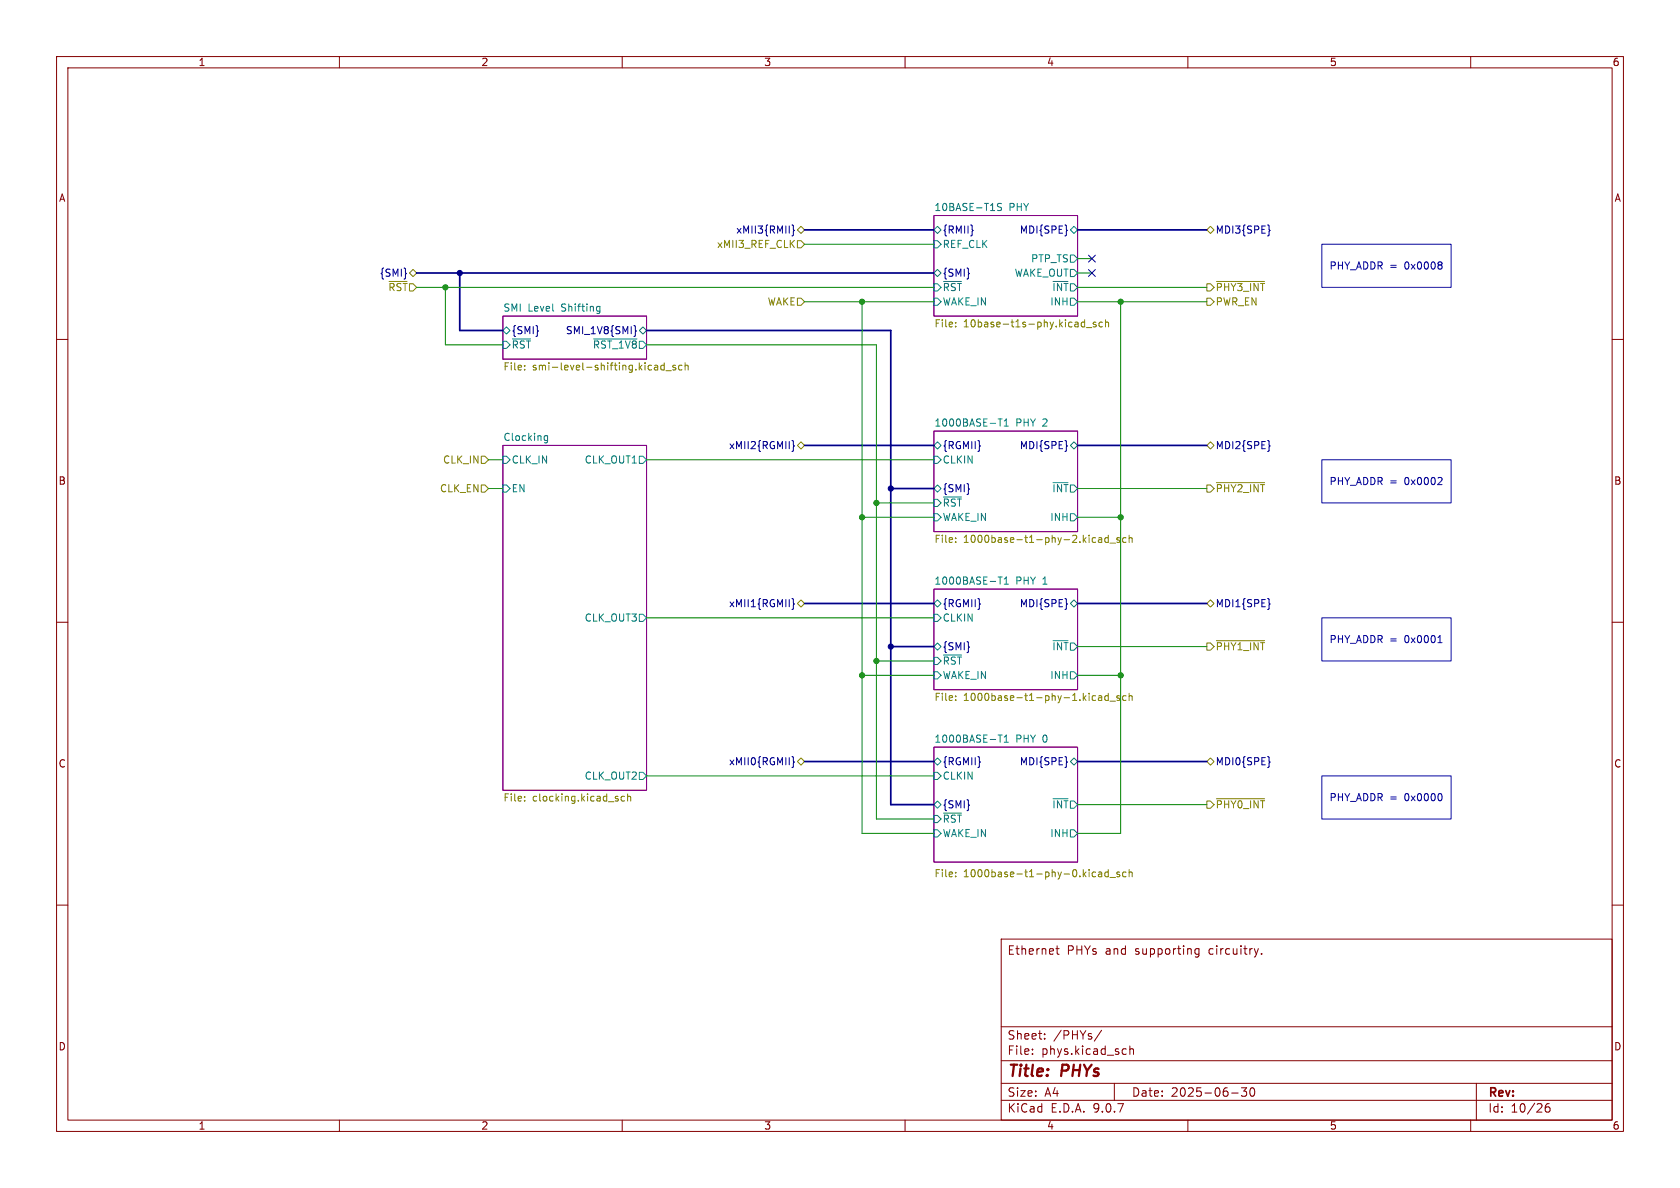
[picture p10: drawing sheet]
<svg xmlns="http://www.w3.org/2000/svg" width="297mm" height="210mm" viewBox="0 0 297 210" stroke-linecap="round" stroke-linejoin="round" font-family="sans-serif">
<path d="M0 0h297v210h-297z" fill="#fff" stroke="#fff" stroke-width=".18"/>
<g fill="none" stroke="#840000" stroke-width=".18">
<path d="M10 10h277v190h-277zM12 12h273v186h-273zM60 10v2M110 10v2M160 10v2M210 10v2M260 10v2M10 60h2M285 60h2M10 110h2M285 110h2M10 160h2"/>
<path d="M177 166h108v32h-108zM186.7 167.7h.5M186.9 167.2v1.3l.3 .2M212 167.8l-.5-.1-.3 .3v.4l.2 .2h.6M212 167.7v1.2l-.3 .3-.4-.1M222.5 167.7l-.4 1M223 168.6v.1M285 160h2M60 198v2M110 198v2M160 198v2M177 194.5h108"/>
<path d="M177 191.5h108M177 187.5h108M177 181.5h108M182.5 186.3v.1M182.5 185.5v.1M184.7 183.6v.1M184.7 182.8v.1M194.7 182.1l-1.2 2M197 191.5v3M199 185.4l.1 .1M199.1 186.3l-.1 .1M199.7 184.9v1.5"/>
<path d="M199.7 185.5l.3-.1 .3 .1 .1 .9M210 198v2M217.7 193.2h1.2M219.5 192.3h.9l-.5 .6 .4 .1v.7l-.2 .1h-.4l-.2-.1M221.1 192.4l.2-.1a.81 .81 0 0 1 .6 .6 .81 .81 0 0 1-.3 .8l-.1 .1a.81 .81 0 0 1-.4-1.4zM260 198v2M261 191.5v6.5M273.9 195.1a.59 .59 0 0 0-.7 .6v.6l.1 .2 .4 .1 .3-.1v-.5l-.1-.3h-.4l-.3 .3"/>
</g>
<path d="M165.1 38.1h25.4v17.8h-25.4zM88.9 55.9h25.4v7.6h-25.4zM88.9 78.7h25.4v61h-25.4zM165.1 76.2h25.4v17.8h-25.4zM165.1 104.1h25.4v17.8h-25.4zM165.1 132.1h25.4v20.3h-25.4z" fill="none" stroke="#840084" stroke-width=".18"/>
<g fill="none" stroke="#000084" stroke-width=".18">
<path d="M140 39.8l.3 .1v.7l.1 .1-.1 .2v.6l-.3 .2M224.3 39.8l.1 .8 .1 .1-.1 .2-.1 .7M112.1 57.5l.2 .2v.6l.2 .2-.2 .2v.6l-.2 .2M171.9 40.7h.1l-.1 .1M188.6 40.7h.1l-.1 .1M192.4 45.1l1.2 1.2M192.4 47.7l1.2 1.2M193.6 45.1l-1.2 1.2M193.6 47.7l-1.2 1.2M140 77.9l.3 .1v.7l.1 .1-.1 .2v.6l-.3 .2M188.6 78.8h.1l-.1 .1M224.3 77.9l.1 .8 .1 .1-.1 .2-.1 .7"/>
<path d="M140 105.8l.3 .2v.6l.1 .2-.1 .2v.6l-.3 .1M188.6 106.7l.1 .1h-.1M224.3 105.9l.1 .7 .1 .2-.1 .2-.1 .7M140 133.7l.3 .2v.6l.1 .2-.1 .2v.6l-.3 .2M188.6 134.7h.1l-.1 .1M224.3 133.8l.1 .7 .1 .2-.1 .2-.1 .7"/>
</g>
<g fill="none" stroke="#008484" stroke-width=".18">
<path d="M177.1 36h-.5l-.2 .1v.3l.5 .3 .2 .3-.3 .2h-.5M88.9 58.4l.6-.6 .7 .6-.7 .7zM90.6 59.9h3.2M104.9 59.9h7.7M105.7 54.2h.4M106.1 54.2v1l-.2 .2h-.3M106.1 54.9l-.4 .1M113 58.4l.7-.6 .6 .6-.6 .7zM165.1 42.5h.6l.7 .7-.7 .6h-.6zM165.1 52.7h.6l.7 .6-.7 .7h-.6zM165.1 40.6l.6-.6 .7 .6-.7 .7zM165.1 50.2h.6l.7 .6-.7 .6h-.6z"/>
<path d="M165.1 48.3l.6-.7 .7 .7-.7 .6zM166.8 49.8h3.2M189.2 40.6l.7-.6 .6 .6-.6 .7zM189.2 52.7h.7l.6 .6-.6 .7h-.7zM189.2 45.1h.7l.6 .6-.6 .7h-.7zM189.2 47.6h.7l.6 .7-.6 .6h-.7zM88.9 60.3h.6l.7 .7-.7 .6h-.6zM96.2 77.6l.2 .3 .4-.1M96.8 77v1l-.2 .3-.3-.1M96.8 77.1l-.4-.1-.2 .3M165.1 78.7l.6-.6 .7 .6-.7 .7zM176.4 74.1h.8"/>
<path d="M176.8 74.1v1.2M177.5 75.3h.8M177.5 74.4l.4-.3v1.2M189.2 78.7l.7-.6 .6 .6-.6 .7zM88.9 80.6h.6l.7 .7-.7 .6h-.6zM88.9 85.7h.6l.7 .7-.7 .6h-.6zM113 80.6h.7l.6 .7-.6 .6h-.7zM165.1 90.8h.6l.7 .6-.7 .7h-.6zM165.1 88.3h.6l.7 .6-.7 .6h-.6zM165.1 80.6h.6l.7 .7-.7 .6h-.6zM165.1 86.4l.6-.7 .7 .7-.7 .6zM166.8 87.9h3.2"/>
<path d="M186.2 85.3h2.6M189.2 90.8h.7l.6 .6-.6 .7h-.7zM113 108.6h.7l.6 .6-.6 .7h-.7zM165.1 118.7h.6l.7 .7-.7 .6h-.6zM165.1 106.7l.6-.7 .7 .7-.7 .6zM165.1 116.2h.6l.7 .6-.7 .7h-.6zM165.1 108.6h.6l.7 .6-.7 .7h-.6zM165.1 114.3l.6-.6 .7 .6-.7 .6zM166.8 115.8h3.2M176.4 102h.8M176.8 102v1.3M177.5 102.4l.4-.4v1.3"/>
<path d="M177.5 103.3h.8M186.2 113.3h2.6M189.2 106.7l.7-.7 .6 .7-.6 .6zM189.2 118.7h.7l.6 .7-.6 .6h-.7zM113 136.5h.7l.6 .7-.6 .6h-.7zM165.1 134.6l.6-.6 .7 .6-.7 .7zM165.1 136.5h.6l.7 .7-.7 .6h-.6zM176.4 129.9h.8M176.8 129.9v1.3M177.5 130.3l.4-.4v1.3M177.5 131.2h.8M189.2 134.6l.7-.6 .6 .6-.6 .7z"/>
<path d="M165.1 146.7h.6l.7 .6-.7 .7h-.6zM165.1 144.1h.6l.7 .7-.7 .6h-.6zM165.1 142.2l.6-.6 .7 .6-.7 .7zM166.8 143.7h3.2M186.2 141.2h2.6M189.2 146.7h.7l.6 .6-.6 .7h-.7z"/>
</g>
<g fill="none" stroke="#848400" stroke-width=".18">
<path d="M68.8 49.8h3.2M72.4 48.3l.6-.7 .7 .7-.7 .6zM141 42.5h.6l.6 .7-.6 .6h-.6zM141 52.7h.6l.6 .6-.6 .7h-.6zM141 40.6l.6-.6 .6 .6-.6 .7zM168.9 57v.1M168.9 57.7v.1M191.3 57.7h.4M191.3 57h.4M191.7 56.5v1.3M192.1 57.9h.9M193.7 57l-.3-.1-.1 .2v.2l.4 .1v.3h-.4"/>
<path d="M194.9 57l-.4-.1-.2 .3 .1 .5h.5M195.4 57.1l.2-.2 .3 .1 .1 .8M195.4 56.5v1.3M213.4 52.7h.6l.6 .6-.6 .7h-.6zM213.4 40.6l.6-.6 .6 .6-.6 .7zM213.4 50.2h.6l.6 .6-.6 .6h-.6zM215 49.8h8.6M92.7 64.6v.1M92.7 65.3v.1M116.1 64.6l.2 .1v.7M116.3 65.3l-.4 .1M116.3 64.9h-.4"/>
<path d="M117.4 64.6h-.3l-.3 .2 .1 .5h.5M117.4 64.1v1.3M117.7 65.5h1M119.4 64.6h-.3l-.2 .1 .1 .2 .4 .1v.3h-.5M120.6 64.6h-.4l-.2 .2 .1 .5h.5M121.1 64.7l.2-.1h.3l.1 .8M121.1 64.1v1.3M141 78.7l.6-.6 .6 .6-.6 .7zM213.4 78.7l.6-.6 .6 .6-.6 .7zM85.1 85.7h.6l.7 .7-.7 .6h-.6zM85.1 80.6h.6l.7 .7-.7 .6h-.6zM168.9 95.8v.1"/>
<path d="M168.9 95.1v.1M194.2 95.1h.5l.1 .8M194.8 95.3l-.5 .1-.1 .2 .1 .3 .5-.1M195.9 95.1l-.3-.1-.3 .3 .1 .5h.5M195.9 94.6v1.3M196.2 96h1M197.9 95.1l-.3-.1-.2 .2 .1 .2 .4 .1v.3h-.5M199.1 95.1l-.4-.1-.2 .3 .1 .5h.5M199.6 95.2l.2-.2 .3 .1 .1 .8M199.6 94.6v1.3M213.4 85.7h.6l.6 .7-.6 .6h-.6zM215 85.3h8.6"/>
<path d="M141 106.7l.6-.7 .6 .7-.6 .6zM213.4 113.7h.6l.6 .6-.6 .6h-.6zM213.4 106.7l.6-.7 .6 .7-.6 .6zM215 113.3h8.6M141 134.6l.6-.6 .6 .6-.6 .7zM168.9 123v.2M168.9 123.7v.1M194.2 123h.5l.1 .8M194.8 123.3h-.5l-.1 .2 .1 .3h.5M195.9 122.6v1.2M195.9 123h-.3l-.3 .2 .1 .6h.5M196.2 123.9h1"/>
<path d="M197.9 123h-.3l-.2 .2 .1 .1 .4 .2v.3h-.5M199.1 123h-.4l-.2 .2 .1 .6h.5M199.6 122.6v1.2M199.6 123.1l.2-.1h.3l.1 .8M213.4 134.6l.6-.6 .6 .6-.6 .7zM92.7 141.5v.1M92.7 140.8v.1M110.4 140.8h-.4l-.2 .2 .1 .5h.5M111 140.9l.1-.1h.3l.1 .8M111 140.3v1.3M168.9 154.2v.1M168.9 154.9v.1"/>
<path d="M194.2 154.2h.5l.1 .8M194.8 154.4l-.5 .1-.1 .2 .1 .3 .5-.1M195.9 153.7v1.3M195.9 154.2l-.3-.1-.3 .3 .1 .5h.5M196.2 155.1h1M197.9 154.2l-.3-.1-.2 .2 .1 .2 .4 .1v.3h-.5M199.1 154.2l-.4-.1-.2 .3 .1 .5h.5M199.6 153.7v1.3M199.6 154.3l.2-.2 .3 .1 .1 .8M213.4 141.6h.6l.6 .6-.6 .7h-.6zM215 141.2h8.6"/>
</g>
<g fill="none" stroke="#000084" stroke-width=".3">
<path d="M73.7 48.3h91.4M81.3 48.3v10.1h7.6M114.3 58.4h43.2v83.8h7.6M142.2 40.6h22.9M190.5 40.6h22.9M142.2 78.7h22.9M190.5 78.7h22.9M157.5 86.4h7.6M142.2 106.7h22.9M157.5 114.3h7.6M190.5 106.7h22.9M142.2 134.6h22.9"/>
<path d="M190.5 134.6h22.9"/>
</g>
<g fill="none" stroke="#008400" stroke-width=".18">
<path d="M73.7 50.8h91.4M78.7 50.8v10.2h10.2M142.2 53.3h22.9M142.2 43.2h22.9M152.4 53.3v94h12.7M190.5 50.8h22.9M190.5 53.3h22.9M190.5 45.7h2.5M190.5 48.3h2.5M198.1 53.3v94h-7.6M114.3 61h40.6v83.8h10.2M86.4 86.4h2.5"/>
<path d="M86.4 81.3h2.5M114.3 81.3h50.8M152.4 91.4h12.7M154.9 88.9h10.2M190.5 86.4h22.9M190.5 91.4h7.6M114.3 109.2h50.8M152.4 119.4h12.7M154.9 116.8h10.2M190.5 114.3h22.9M190.5 119.4h7.6M114.3 137.2h50.8"/>
<path d="M190.5 142.2h22.9"/>
</g>
<path d="M233.7 43.2h22.8v7.6h-22.8zM254.7 46.3l.2 .2-.2 .3 .2 .3v.2l-.2 .3M233.7 81.3h22.8v7.6h-22.8zM254.7 84.4l.2 .2v.3l-.7 .8h.7M233.7 109.2h22.8v7.6h-22.8zM254.2 113.6h.7M254.5 112.5l.1-.2v1.3M233.7 137.2h22.8v7.6h-22.8zM254.8 140.3l.1 .5-.1 .7" fill="none" stroke="#0000c2" stroke-width=".18"/>
<g fill="#008400" stroke="#008400" stroke-width=".18">
<circle cx="198.1" cy="119.4" r=".46"/>
<circle cx="198.1" cy="91.4" r=".46"/>
<circle cx="198.1" cy="53.3" r=".46"/>
<circle cx="78.7" cy="50.8" r=".46"/>
<circle cx="152.4" cy="53.3" r=".46"/>
<circle cx="154.9" cy="88.9" r=".46"/>
<circle cx="152.4" cy="91.4" r=".46"/>
<circle cx="152.4" cy="119.4" r=".46"/>
<circle cx="154.9" cy="116.8" r=".46"/>
</g>
<g fill="#000084" stroke="#000084" stroke-width=".18">
<circle cx="81.3" cy="48.3" r=".46"/>
<circle cx="157.5" cy="86.4" r=".46"/>
<circle cx="157.5" cy="114.3" r=".46"/>
</g>
<g font-size="2.8" fill="#840000">
<text x="178" y="190.9">Title:</text>
<text x="187.7" y="190.9">PHYs</text>
</g>
<g font-size="2.1" fill="#840000">
<text x="178" y="169">Ethernet</text>
<text x="188.6" y="169">PHYs</text>
<text x="195.5" y="169">and</text>
<text x="200.8" y="169">supporting</text>
<text x="214" y="169">circuitry.</text>
<text x="178" y="184">Sheet:</text>
<text x="186.2" y="184">/PHYs/</text>
<text x="178" y="186.7">File:</text>
<text x="184.1" y="186.7">phys.kicad_sch</text>
<text x="178" y="196.9">KiCad</text>
<text x="178" y="194.1">Size:</text>
<text x="184.7" y="194.1">A4</text>
<text x="185.7" y="196.9">E.D.A.</text>
<text x="193.3" y="196.9">9.0.7</text>
<text x="200" y="194.1">Date:</text>
<text x="207" y="194.1">2025-06-30</text>
<text x="263" y="194.3">Rev:</text>
<text x="263" y="196.9">Id:</text>
<text x="267.1" y="196.9">10/26</text>
</g>
<g font-size="1.8" fill="#840000">
<text x="35" y="11.9">1</text>
<text x="85" y="11.9">2</text>
<text x="135" y="11.9">3</text>
<text x="185" y="11.9">4</text>
<text x="235" y="11.9">5</text>
<text x="285" y="11.9">6</text>
<text x="10.3" y="35.9">A</text>
<text x="285.3" y="35.9">A</text>
<text x="10.3" y="85.9">B</text>
<text x="285.3" y="85.9">B</text>
<text x="10.3" y="135.9">C</text>
<text x="285.3" y="135.9">C</text>
<text x="10.3" y="185.9">D</text>
<text x="285.3" y="185.9">D</text>
<text x="35" y="199.9">1</text>
<text x="85" y="199.9">2</text>
<text x="135" y="199.9">3</text>
<text x="185" y="199.9">4</text>
<text x="235" y="199.9">5</text>
<text x="285" y="199.9">6</text>
</g>
<g font-size="1.8" fill="#000084">
<text x="130.1" y="41.5">xMII3{RMII}</text>
<text x="166.6" y="41.5">{RMII}</text>
<text x="180.2" y="41.5">MDI{SPE}</text>
<text x="214.8" y="41.5">MDI3{SPE}</text>
<text x="67" y="49.1">{SMI}</text>
<text x="166.6" y="49.1">{SMI}</text>
<text x="90.4" y="59.3">{SMI}</text>
<text x="99.9" y="59.3">SMI_1V8{SMI}</text>
<text x="128.8" y="79.6">xMII2{RGMII}</text>
<text x="166.6" y="79.6">{RGMII}</text>
<text x="180.2" y="79.6">MDI{SPE}</text>
<text x="214.8" y="79.6">MDI2{SPE}</text>
<text x="166.6" y="87.2">{SMI}</text>
<text x="128.8" y="107.5">xMII1{RGMII}</text>
<text x="166.6" y="107.5">{RGMII}</text>
<text x="180.2" y="107.5">MDI{SPE}</text>
<text x="214.8" y="107.5">MDI1{SPE}</text>
<text x="166.6" y="115.2">{SMI}</text>
<text x="128.8" y="135.5">xMII0{RGMII}</text>
<text x="166.6" y="135.5">{RGMII}</text>
<text x="180.2" y="135.5">MDI{SPE}</text>
<text x="214.8" y="135.5">MDI0{SPE}</text>
<text x="166.6" y="143.1">{SMI}</text>
</g>
<g font-size="1.8" fill="#008484">
<text x="165.1" y="37.4">10BASE-T1S</text>
<text x="178.4" y="37.4">PHY</text>
<text x="166.6" y="44">REF_CLK</text>
<text x="182.2" y="46.6">PTP_TS</text>
<text x="166.6" y="51.7">~{RST}</text>
<text x="179.3" y="49.1">WAKE_OUT</text>
<text x="185.9" y="51.7">~{INT}</text>
<text x="88.9" y="55.2">SMI</text>
<text x="93.3" y="55.2">Level</text>
<text x="99.3" y="55.2">Shifting</text>
<text x="166.6" y="54.2">WAKE_IN</text>
<text x="185.6" y="54.2">INH</text>
<text x="90.4" y="61.8">~{RST}</text>
<text x="104.7" y="61.8">~{RST_1V8}</text>
<text x="165.1" y="75.5">1000BASE-T1</text>
<text x="179.6" y="75.5">PHY 2</text>
<text x="88.9" y="78">Clocking</text>
<text x="90.4" y="82.1">CLK_IN</text>
<text x="103.3" y="82.1">CLK_OUT1</text>
<text x="166.6" y="82.1">CLKIN</text>
<text x="90.4" y="87.2">EN</text>
<text x="166.6" y="89.8">~{RST}</text>
<text x="185.9" y="87.2">~{INT}</text>
<text x="166.6" y="92.3">WAKE_IN</text>
<text x="185.6" y="92.3">INH</text>
<text x="165.1" y="103.4">1000BASE-T1</text>
<text x="179.6" y="103.4">PHY 1</text>
<text x="103.3" y="110.1">CLK_OUT3</text>
<text x="166.6" y="110.1">CLKIN</text>
<text x="166.6" y="117.7">~{RST}</text>
<text x="185.9" y="115.2">~{INT}</text>
<text x="166.6" y="120.2">WAKE_IN</text>
<text x="185.6" y="120.2">INH</text>
<text x="165.1" y="131.4">1000BASE-T1</text>
<text x="179.6" y="131.4">PHY 0</text>
<text x="103.3" y="138">CLK_OUT2</text>
<text x="166.6" y="138">CLKIN</text>
<text x="185.9" y="143.1">~{INT}</text>
<text x="166.6" y="148.2">WAKE_IN</text>
<text x="166.6" y="145.6">~{RST}</text>
<text x="185.6" y="148.2">INH</text>
</g>
<g font-size="1.8" fill="#848400">
<text x="126.7" y="44">xMII3_REF_CLK</text>
<text x="68.5" y="51.7">~{RST}</text>
<text x="214.8" y="51.7">~{PHY3_INT}</text>
<text x="135.6" y="54.2">WAKE</text>
<text x="165.1" y="58.2">File:</text>
<text x="170.3" y="58.2">10base-t1s-phy.kicad_sch</text>
<text x="214.8" y="54.2">PWR_EN</text>
<text x="88.9" y="65.8">File:</text>
<text x="94.1" y="65.8">smi-level-shifting.kicad_sch</text>
<text x="78.2" y="82.1">CLK_IN</text>
<text x="77.7" y="87.2">CLK_EN</text>
<text x="214.8" y="87.2">~{PHY2_INT}</text>
<text x="165.1" y="96.3">File:</text>
<text x="170.3" y="96.3">1000base-t1-phy-2.kicad_sch</text>
<text x="214.8" y="115.2">~{PHY1_INT}</text>
<text x="165.1" y="124.2">File:</text>
<text x="170.3" y="124.2">1000base-t1-phy-1.kicad_sch</text>
<text x="88.9" y="142">File:</text>
<text x="94.1" y="142">clocking.kicad_sch</text>
<text x="214.8" y="143.1">~{PHY0_INT}</text>
<text x="165.1" y="155.4">File:</text>
<text x="170.3" y="155.4">1000base-t1-phy-0.kicad_sch</text>
</g>
<g font-size="1.8" fill="#0000c2">
<text x="234.9" y="47.9">PHY_ADDR =</text>
<text x="248.4" y="47.9">0x0008</text>
<text x="234.9" y="86">PHY_ADDR =</text>
<text x="248.4" y="86">0x0002</text>
<text x="234.9" y="113.9">PHY_ADDR =</text>
<text x="248.4" y="113.9">0x0001</text>
<text x="234.9" y="141.8">PHY_ADDR =</text>
<text x="248.4" y="141.8">0x0000</text>
</g>
</svg>
